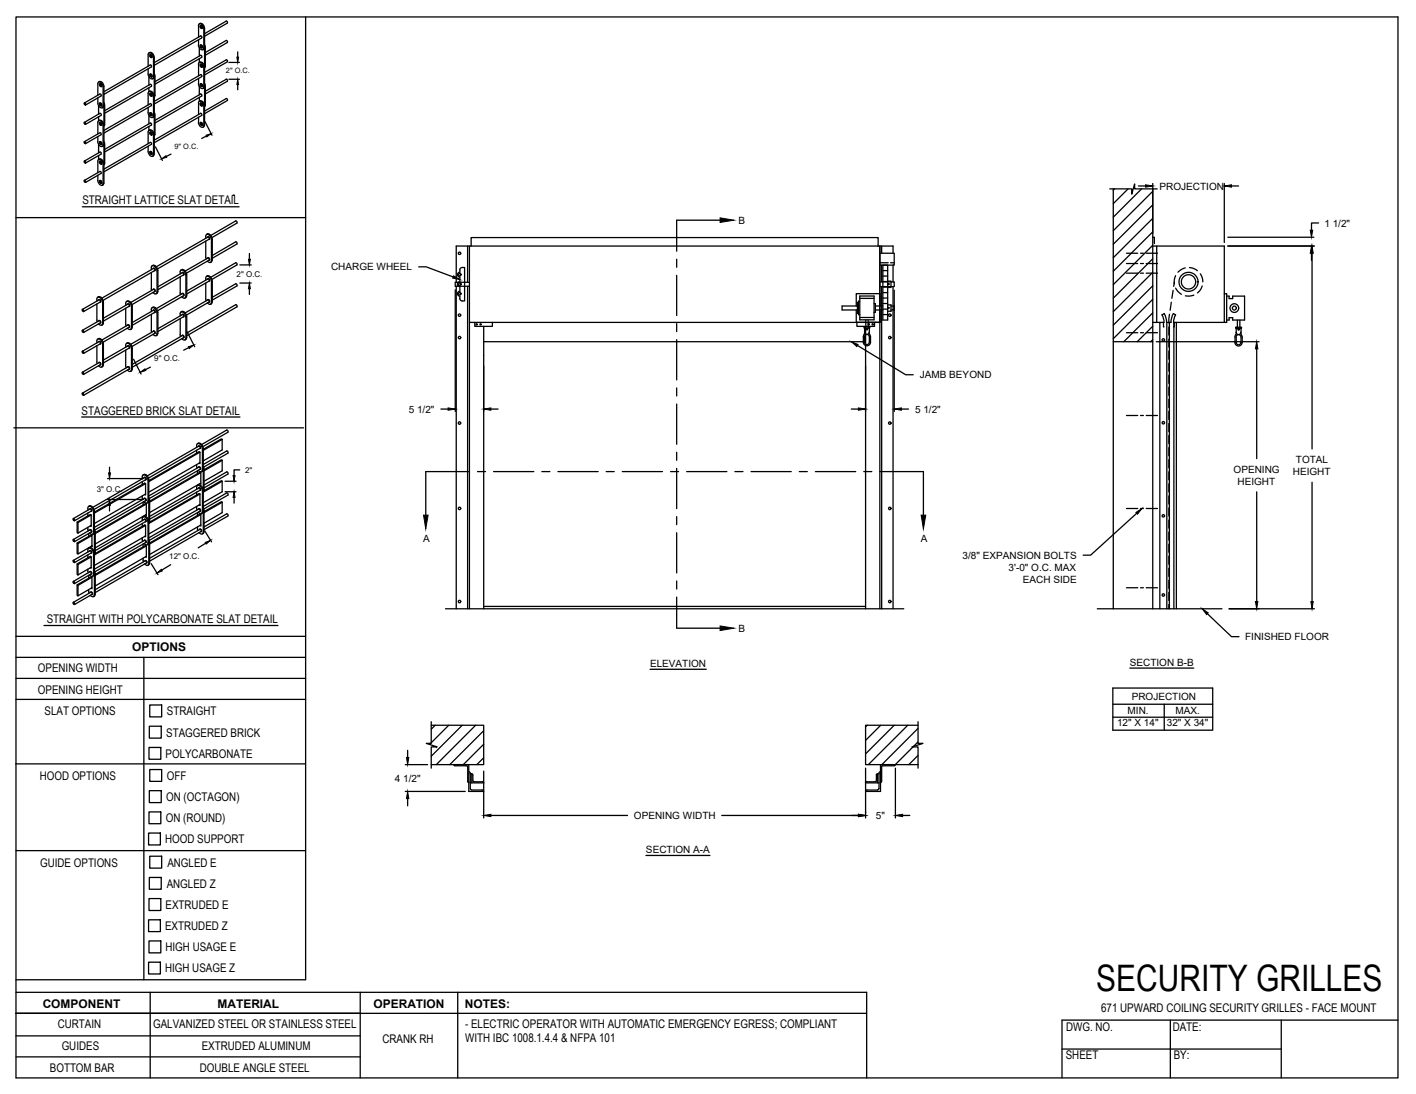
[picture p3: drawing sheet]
<svg xmlns="http://www.w3.org/2000/svg" width="279mm" height="216mm" viewBox="0 0 279 216" stroke-linecap="round" stroke-linejoin="round" font-family="sans-serif">
<!-- layer: CRANK RH -->
<g fill="none" stroke="#000" stroke-width=".25">
<path d="M219 37.3h4.3v1l.6-2v1h4.4M219.7 37.3v82.8M219.9 37.3l-.2 .2M222.6 37.3l-2.9 2.9M225.3 37.3l-5.6 5.6M227.5 37.3v82.8M227.5 37.8l-7.8 7.7M90 56.5v63.6M90.7 53.3l.3-.4 .7-.1v6.6l-.7-.1-.3-.4M90.7 57.5a.48 .48 0 0 0-.4 .5 .48 .48 0 0 0 .4 .4M90.7 53.7a.48 .48 0 0 0-.4 .5 .48 .48 0 0 0 .4 .5M90.7 55.6a.48 .48 0 0 0-.4 .5 .48 .48 0 0 0 .4 .5"/>
<path d="M90.7 53.3v.4M90.7 54.7v.9M90.7 56.6v.9M90.7 58.4v.5M92.3 48.6v7.1M92.3 56.5v63.6M92.6 48.6v71.5M92.6 55.7h-2.8v.8h2.8M93 48.6v-1.7h80.3v1.7M169.4 59.7h-.2v2.2h.2M169.7 58.4h2.8v4.7h-2.8zM169.7 59.4h-.3v2.7h.3"/>
<path d="M169.7 58.9h2.8M172.5 59.9h.2v1.7h-.2M173.6 55.6h2.8v1h-2.8M173.6 50h2.8v2.3h-2.8M173.6 48.6v71.5M173.6 51.9h1.7M174 48.6v1.4M174 52.3v3.3M174 56.6v63.5M174.2 52.3h1v10.9h-1zM174.2 56.7h1M174.2 55.6h1"/>
<path d="M174.2 59.9h1M174.2 58.8h1M174.2 57.7h1M174.2 54.5h1M174.2 53.4h1M175.2 55.5h.6v1.2h-.6M175.3 56.1h.1M175.7 51.9h.7M176.2 50v-1.4h-86.2v7.1M176.2 52.3v3.3M176.2 56.6v63.5M222.3 50h2.2"/>
<path d="M222.3 52h2.2M222.3 53.9h2.2M225 50h.6M225 52h.6M225 53.9h.6M226.2 50h2.2M226.2 52h2.2M226.2 53.9h2.2M227.5 40.4l-7.8 7.8M227.5 43.1l-7.8 7.8M227.5 45.8l-7.8 7.7M227.5 48.6h14.1v15h-10l.1-.8 .3-.7-.5-.2"/>
<path d="M227.5 46.8h.3v1.3M227.5 48.4l-7.8 7.8M227.5 51.1l-7.8 7.7M227.5 53.7l-7.8 7.8M227.5 56.4l-7.8 7.8M227.5 59.1l-7.8 7.7M228.2 48.6v15M231.1 59.6l-.2 1.6M231.5 57.3l-.3 1.6M231.7 55.6l-.1 .9M232 54.4l-.3 1v.6M232 56.9l.5 .7 .6 .5"/>
<path d="M233.9 52.9l-.7 .2-.8 .6M234.7 52.8l.9 .2 .7 .4M235.6 58.3l-1 .1h-.7M236.8 54l.4 .7 .1 .9M237.2 56.4l-.2 .6-.7 .8M241.6 58h.4v5.6h-.4M242 58.4h.5v.5h.7v-.5h2.4v4.8h-2.4v-.5h-.7v.5h-.5M92.6 63.6h81M93.7 63.6v.8h3.5v-.8M95.4 64.4v55.7M95.4 67.4h75.4M169 60.4v-2.4h4.7v2.4"/>
<path d="M169 61.2v2.4h1.8M169.1 63.6v.8h3.5v-.8M169.2 60.4h-3v.8h3M169.7 62.7h2.8M170.6 65.6l-.2 .7a2.18 2.18 0 0 0 .2 1.7 .71 .71 0 0 0 .7 .2 .71 .71 0 0 0 .5-.7l-.1-1.2-.2-.7M170.6 64.8l-.1-.1 .1-.2h.9l.1 .2-.1 .1M170.6 64.8v.7a.48 .48 0 0 0 .5 .5 .48 .48 0 0 0 .4-.5v-.7M170.6 64.8h.9M170.8 64.4v55.7M170.8 66.1a.48 .48 0 0 1 .7 .4v1a.47 .47 0 0 1-.4 .5 .47 .47 0 0 1-.5-.5v-1zM170.8 63.1v1.4M171.3 63.1v1.4"/>
<path d="M172.7 60.4h1.5M172.7 61.2h1.5M173.7 61.2v2.4h-2.4M174.2 62.1h1M174.2 61h1M175.2 60.2h.6v1.2h-.6M175.3 60.8h.1M175.8 60.4h.6v.8h-.6M219.7 67.4h7.8M222.3 65.7h2.2M225 65.7h.6M226.2 65.7h2.2"/>
<path d="M227.5 61.7l-5.8 5.7M227.5 64.4l-3.1 3M227.5 67.1l-.4 .3M228.9 63.6v56.5M229.6 63.6v.9h.1M229.7 61.9l.4 1 .1 .7h.9v-.7l.4-1M229.7 61.9l-.4 .2 .3 .7 .1 .8h-2.2M230.2 63.6v56.5M230.6 64.5v1.6M230.6 66.9v1.6M230.6 69.3v1.6M230.6 71.7v1.6"/>
<path d="M230.6 74.1v1.5M230.6 76.4v1.6M230.6 78.8v1.6M230.7 63.6v56.5M230.8 62l-.2 1.7M231.6 63.6v56.5M231.7 63.6v.9h-.1M232.1 63.6v56.5M243.9 66.5a.49 .49 0 0 1 .5-.5 .49 .49 0 0 1 .5 .5v1.1a.48 .48 0 0 1-.5 .5 .48 .48 0 0 1-.5-.5M243.9 65.6a.48 .48 0 0 0 .5 .4 .48 .48 0 0 0 .5-.4v-.8h-1v.8M243.9 64.8l-.1-.2h1.1l.1 .1-.1 .1M243.9 66.5v1.1"/>
<path d="M243.9 65.7l-.2 .6a2.21 2.21 0 0 0 .2 1.8 .71 .71 0 0 0 .8 .1 .71 .71 0 0 0 .4-.6M244.2 63.2v1.4M244.6 63.2v1.4M244.8 65.7l.3 .8M245.1 66.5v1.1M222.3 82h2.2M225 82h.6M226.2 82h2.2M230.6 81.2v1.6M230.6 83.6v1.6M230.6 86v1.5M230.6 88.3v1.6"/>
<path d="M230.6 90.7v1.6M230.6 93.1v1.6M230.6 95.5v1.6M230.6 97.9v1.6M95.4 119.7h75.4M222.3 100.4h2.2M222.3 116h2.2M225 100.4h.6M225 116h.6M226.2 100.4h2.2M226.2 116h2.2M230.6 100.2v1.6"/>
<path d="M230.6 102.6v1.6M230.6 105v1.6M230.6 107.4v1.6M230.6 109.8v1.6M230.6 112.2v1.5M230.6 114.5v1.6M230.6 116.9v1.6M230.6 119.3v.8M87.9 120.1h90.4M216.5 120.1h24.6M85 146.7l-.2 .2M85.1 143.1h10.3v7.8h-10.3"/>
<path d="M85.1 142.4v4.3h-1l2.2 .7h-1.2v4.2M85.9 143.1l-.8 .8M88.5 143.1l-3.4 3.5M89.8 151.1l-.3-.2h3v5.3h2.9M89.8 151.1h2.3M91.2 143.1l-6.1 6.1M92 151.1l.3 .2M92.3 154.2l.2 .2M92.3 151.3v2.9M92.5 152.3l.3 .3v3M92.5 154.4h.1M92.8 152.7h.3"/>
<path d="M92.8 155.6l.3 .3M93.1 152.7l.2 .2M93.1 152.7v1.8M93.1 155.9h2M93.3 153l.1 1.2 1.8 .1M93.9 143.1l-7.8 7.8M95.1 155.9l.3 .3M95.2 154.3l.2 .2h-2.6M95.4 144.2l-6.6 6.7M95.4 146.9l-4 4M95.4 149.5l-1.3 1.4M171 154.3l-.2 .2h2.6"/>
<path d="M171.1 155.9h2M171.1 143.1l-.3 .3M172.9 154.1l-.2 .2h-1.7M172.9 153v1.1M173.1 152.7l-.2 .2M173.1 152.7h.3M173.1 152.7v1.8M173.4 155.6l-.3 .3M173.7 152.3l-.3 .3v3M173.7 154.4h.1M173.8 143.1l-3 3M173.9 154.2l-.2 .2"/>
<path d="M174 151.3v2.9M174.2 151.1l-.3 .2M174.2 151.1h2.3M176.4 143.1l-5.6 5.7M176.5 151.1l.2-.2h-3v5.3h-2.9l.3-.3M179.1 143.1l-7.8 7.8M180.1 147.4l-3.4 3.5M181.1 143.1h-10.3v7.8h10.3M181.1 142.4v4.3h1l-2.1 .7h1.1v4.2M181.1 143.7l-7.1 7.2M181.1 146.4l-.9 .9M181.1 149.1l-1.8 1.8"/>
<circle cx="90.7" cy="50" r=".24"/>
<circle cx="90.7" cy="56.1" r=".24"/>
<circle cx="90.7" cy="54.2" r=".24"/>
<circle cx="90.7" cy="58" r=".24"/>
<circle cx="175.3" cy="56.1" r=".1"/>
<circle cx="234.5" cy="55.6" r="1.41"/>
<circle cx="234.5" cy="55.6" r="1.88"/>
<circle cx="90.7" cy="62.2" r=".24"/>
<circle cx="90.7" cy="66.6" r=".24"/>
<circle cx="94" cy="64" r=".12"/>
<circle cx="94.8" cy="64" r=".12"/>
<circle cx="171.1" cy="65" r=".12"/>
<circle cx="171.4" cy="64" r=".12"/>
<circle cx="172.2" cy="64" r=".12"/>
<circle cx="175.3" cy="60.8" r=".1"/>
<circle cx="175.6" cy="66.6" r=".24"/>
<circle cx="175.6" cy="62.2" r=".24"/>
<circle cx="229.5" cy="67.1" r=".24"/>
<circle cx="243.6" cy="60.8" r=".86"/>
<circle cx="243.6" cy="60.8" r=".39"/>
<circle cx="244.4" cy="65" r=".12"/>
<circle cx="90.7" cy="83.5" r=".24"/>
<circle cx="175.6" cy="83.5" r=".24"/>
<circle cx="229.5" cy="83.4" r=".24"/>
<circle cx="90.7" cy="118.7" r=".24"/>
<circle cx="90.7" cy="100.3" r=".24"/>
<circle cx="175.6" cy="118.7" r=".24"/>
<circle cx="175.6" cy="100.3" r=".24"/>
<circle cx="229.5" cy="101.8" r=".24"/>
<circle cx="229.5" cy="117.4" r=".24"/>
</g>
<!-- layer: ANNOTATIONS -->
<g fill="none" stroke="#000" stroke-width=".25">
<path d="M45.2 15.6h2M45.2 12.3h2M46.9 10.2v1.1M46.9 16.7v1M30.7 29l1.3 2.7M33.7 30.4l-.9 .5M40.4 24l1.4 2.7M40.7 26.9l-.9 .4M224.6 36.7h1.4M227.5 36.2v9.9M241.6 36.2v11.7M243 36.7h1.4"/>
<path d="M47.3 55.9h2.3M47.3 52.3h2.3M49.2 50v1.2M49.2 57v1.1M82.6 52.7h1.5l5.3 2M89.8 57.2v24M176.4 57.3v23.9M242.3 48.6h17.1M242.3 46.8h16.9M258.8 50v1.4M258.9 50v38.6M260.2 44h-1.4v1.4"/>
<path d="M26.4 70.9l1.4 2.9M29.7 72.5l-1 .5M36.9 65.5l1.5 2.9M37.3 68.6l-1.1 .5M95.4 72.2v9M169.2 68.2l9.5 5.8h1.5M170.8 72.2v9M228.2 67.4h20.2M248 68.9v21.6M21.2 94.4h7.1M21.2 98.6h7.1M21.6 92.2v1.1"/>
<path d="M21.6 99.7v1.1M44.4 97h2.2M44.4 95h2.2M46.2 98.2v1.1M47.3 92.7h-1.1v1.2M87 80.7h1.4M96.9 80.7h1.4M168 80.7h1.4M177.9 80.7h1.4M248 97.1v21.6M258.9 95.2v23.5M29.8 111.2l1.4 2.2"/>
<path d="M33.7 111.4l-1.8 1.1M40.4 104.8l1.3 2.1M40.6 107.2l-1.5 .9M224.3 101.3l-9.1 8.3h-1.5M128.3 132.1h11.1M219.6 135.8h19.7v8.3h-19.7zM219.6 139h19.7M222.9 131.8h12.6M229.7 139v5.1M238.2 121.1l4.8 4.5h1.5M242.5 120.1h16.9M80 150.9h4.4"/>
<path d="M80 156.2h11.8M80.4 148.1v1.4M80.4 157.6v1.4M95.4 152.2v9.2M170.8 151.6v9.8M176.7 151.6v9.8M219.6 141.5h19.7M96.9 160.9h26.9M127.5 168.8h12.6M142.4 160.9h27M178.1 160.9h1.4"/>
</g>
<g fill="#000" stroke="#000" stroke-width=".2">
<path d="M46.9 15.6l.2 1.1h-.4zM46.7 11.3h.4l-.2 1zM31.9 31.3l.8-.6 .2 .3zM40.7 26.7l1-.3-.9 .6zM226 36.5l1.5 .2-1.5 .2zM241.6 36.7l1.4-.2v.4zM49.2 55.9l.2 1.1h-.4zM49 51.2h.4l-.2 1.1zM89.5 54.4l1.2 .8-1.4-.3zM258.8 48.6l.2 1.4h-.5zM258.5 45.4h.5l-.2 1.4zM258.9 48.6l.2 1.4h-.4z"/>
<path d="M27.7 73.5l.9-.7 .2 .3zM37.2 68.4l1-.3-.9 .7zM168 67.4l1.3 .6-.2 .4zM248 67.4l.2 1.5h-.5zM21.4 93.3h.4l-.2 1.1zM21.6 98.6l.2 1.1h-.4zM46.2 97l.2 1.2h-.4zM46 93.9h.4l-.2 1.1zM88.4 80.5l1.4 .2-1.4 .3zM95.4 80.7l1.5-.2v.5zM169.4 80.5l1.4 .2-1.4 .3zM176.4 80.7l1.5-.2v.5z"/>
<path d="M31 113.1l.8-.7 .2 .3zM40.5 107.1l1.1-.5-.9 .8zM224.1 101.1l1.2-.7-.8 1.1zM247.7 118.7h.5l-.2 1.4zM258.7 118.7h.4l-.2 1.4zM237.2 120.1l1.2 .8-.3 .4zM80.2 149.5h.5l-.3 1.4zM80.4 156.2l.3 1.4h-.5zM95.4 160.9l1.5-.2v.5zM169.4 160.7l1.4 .2-1.4 .3zM176.7 160.9l1.4-.2v.5z"/>
</g>
<!-- layer: CRANK RH -->
<path d="M95.4 70.2h.1" fill="none" stroke="#000" stroke-width=".2"/>
<!-- layer: SECTION CUTS -->
<g fill="none" stroke="#000" stroke-width=".25">
<path d="M133.5 51.2v1.5M133.5 54.3v8M142.1 43.5h-8.6v6.1M133.5 63.9v1.5M133.5 67v8M133.5 76.6v1.5M133.5 79.7v8M92.6 93.1h-8.6v8.6M94.2 93.1h1.6M97.4 93.1h7.9M106.9 93.1h1.6M110.1 93.1h7.9"/>
<path d="M119.6 93.1h1.6M122.8 93.1h7.9M132.3 93.1h1.6M133.5 89.3v1.5M133.5 92.4v8M135.5 93.1h7.9M145 93.1h1.6M148.2 93.1h7.9M157.7 93.1h1.6M160.9 93.1h7.9M170.4 93.1h1.6M173.6 93.1h8.6v8.6"/>
<path d="M133.5 102v1.5M133.5 105.1v8M133.5 114.7v1.5M133.5 117.8v6.2h8.6"/>
</g>
<path d="M142.1 43l2.7 .5-2.7 .4zM83.6 101.7h.9l-.5 2.7zM181.8 101.7h.9l-.5 2.7zM142.1 123.5l2.7 .5-2.7 .4z" fill="#000" stroke="#000" stroke-width=".2"/>
<!-- layer: DETAILS -->
<g fill="none" stroke="#000" stroke-width=".25">
<path d="M19.3 18.8l.1-2.5a.77 .77 0 0 1 .9 .8v3.9M19.3 19.3a1.87 1.87 0 0 0 .3 1.8l.5 .2 .2-.4M19.6 16.1l-.1 .1M19.6 16.1a.86 .86 0 0 1 .9 .9M19.7 16.6l.2-.1 .1 .2v.3M19.7 16.6l.3 .1v.4l-.3-.2zM19.7 18.6l-3 1.7M19.7 18.6l.2 .1v.2l-3 1.8M19.7 16.7l.2 .3zM20.1 17.1h-.1M20.5 18.1l9.1-5.3 .3 .1v.3l-9.4 5.4M20.5 17v19.2"/>
<path d="M29.2 18.4l.1-.2a.77 .77 0 0 1 1 .8M29.2 14.6l.1 .3a.72 .72 0 0 0 .9 .6l.1-.3M29.2 10.8l.1-.3a.77 .77 0 0 1 1 .9v3.8M29.2 10.8v2.3M29.2 13.6v1M29.2 18.4v2.3M29.4 17.3v.8a.72 .72 0 0 1 .8 .1 .72 .72 0 0 1 .2 .7M29.4 15.1v1.7M29.4 10.5a.72 .72 0 0 1 .8 0 .72 .72 0 0 1 .2 .8v19.1M29.6 18.5l.3 .1v.4l-.3-.2zM29.6 14.6l.3 .2v.4l-.3-.2zM29.6 10.8l.3 .2v.3l-.3-.1z"/>
<path d="M29.7 18.6l.1 .3zM29.7 14.8l.1 .3zM29.7 10.9l.1 .3zM29.7 18.4l.3 .2v.3M29.7 14.6l.3 .2v.3M29.7 10.8l.3 .1v.4M29.7 18.4l-.1 .1M29.7 14.6h-.1M29.7 10.8h-.1M30 19h-.1M30 15.2h-.1M30 11.3l-.1 .1"/>
<path d="M30.3 19l-.1 4.1a.77 .77 0 0 1-1-.9M30.3 15.5l-.2 .1M30.4 15.1l-.1 .3M30.4 14.5l.2 .5M30.6 15v3.8l-.2 .4M30.6 16.1l9-5.2 .2 .1v.3l-9.2 5.3M39.2 5.1v-.3a.77 .77 0 0 1 1 .8M39.2 15v-2.6a.77 .77 0 0 1 1 .9l-.1 4.1a.77 .77 0 0 1-.9-.9v-1M39.2 5.1v2.2M39.3 4.7a.72 .72 0 0 1 .8 .1 .72 .72 0 0 1 .2 .8l.1 19.1-.3 .4M39.3 11.6v.8a.72 .72 0 0 1 .8 0 .72 .72 0 0 1 .2 .8M39.3 19.2v.8a.72 .72 0 0 1 .8 .1 .72 .72 0 0 1 .2 .7"/>
<path d="M39.3 9.4v1.7M39.3 17v1.7M39.5 5.1l.3 .2v.3l-.3-.2zM39.5 8.9l.3 .2v.3l-.3-.1zM39.5 12.7l.3 .2v.4l-.3-.2zM39.5 16.6l.3 .1v.4l-.3-.2zM39.5 5.1h.3l.1 .1v.4M39.5 8.9h.3l.1 .1v.5M39.5 12.7h.3l.1 .2v.4M39.5 16.6l.3-.1 .1 .2v.3M39.6 7.1l.2 .1v.3l-9.4 5.4M39.6 14.7l.2 .1v.3l-9.4 5.4"/>
<path d="M39.6 7.1l-9.2 5.3M39.6 14.7l-9.2 5.3M39.6 5.2l.2 .3zM39.6 9l.2 .3zM39.6 12.8l.2 .3zM39.6 16.7l.2 .3zM39.9 17.1h.1M40.2 5.7l-.1 4a.77 .77 0 0 1-.9-.8v-1M40.3 17l-.2 .5M40.3 9.4l-.2 .4M40.4 16.4l.1 .5M40.4 8.8l.1 .5v3.8l-.2 .3"/>
<path d="M40.5 17v3.8l-.2 .3M44.6 4.2l.3 .1-.1 .2M44.6 4.2l-4.2 2.4M44.8 19.8l.1-.2-.3-.2-4.2 2.5M44.8 16l.1-.2-.3-.2-4.1 2.4M44.8 12.2l.1-.3-.3-.1-4.2 2.5M44.8 8.4l.1-.3-.3-.1-4.1 2.4M44.9 4.6l-4.5 2.6M44.9 12.2l-4.5 2.6M44.9 16l-4.4 2.5M44.9 8.4l-4.4 2.5M44.9 19.8l-4.5 2.6"/>
<path d="M16.6 20.3l.3 .1v.3l-.3-.1zM16.6 27.9l.3 .2v.2l-.3-.1zM16.6 35.6l.3 .1v.3l-.3-.1zM16.6 24.1l.3 .2v.2l-.3-.1zM16.6 31.8l.3 .1v.3l-.3-.2zM19.3 26.9a1.87 1.87 0 0 0 .3 1.8l.5 .2 .2-.3M19.3 26.4l.1-2.5a.77 .77 0 0 1 .9 .9v3.8M19.3 34.6a1.87 1.87 0 0 0 .3 1.7l.5 .3 .2-.4M19.3 34.1l.1-2.6a.77 .77 0 0 1 .9 .9v3.8M19.5 23.1v.7a.75 .75 0 0 1 .7 .1 .75 .75 0 0 1 .3 .8M19.5 30.7v.8a.73 .73 0 0 1 .7 0 .73 .73 0 0 1 .3 .8M19.5 20.8v1.7"/>
<path d="M19.5 28.5v1.7M19.7 20.4l.2-.1 .1 .2v.4M19.7 28h.2l.1 .1v.4M19.7 24.2h.2l.1 .1v.4M19.7 35.7l.2-.1 .1 .2v.4M19.7 31.8h.2l.1 .2v.3M19.7 20.4l.3 .1v.4l-.3-.2zM19.7 28l.3 .2v.3l-.3-.1zM19.7 24.2l.3 .2v.3l-.3-.2zM19.7 35.6l.3 .2v.4l-.3-.2zM19.7 31.8l.3 .2v.4l-.3-.2zM19.7 26.2l-3 1.8"/>
<path d="M19.7 33.8l-3 1.8M19.7 22.4l-3 1.8M19.7 30l-3 1.8M19.7 26.2l.2 .1v.3l-3 1.7M19.7 33.8l.2 .2v.2l-3 1.8M19.7 22.4l.2 .1v.2M19.7 30l.2 .1v.3M19.7 20.5l.2 .3zM19.7 28.1l.2 .3zM19.7 24.3l.2 .3zM19.7 35.8l.2 .3zM19.7 31.9l.2 .4z"/>
<path d="M19.9 22.8l-3 1.7M19.9 30.4l-3 1.8M20.1 20.9h-.1M20.1 28.5l-.1 .1M20.1 24.7h-.1M20.1 36.2h-.1M20.1 32.3l-.1 .1M20.3 21.2l-.1 .1M20.3 36.5l-.1 .1M20.5 20.8l-.2 .4M20.5 28.5l-.3 .4M20.5 36.1l-.2 .4"/>
<path d="M20.5 20.2l.1 .6M20.5 27.9l.1 .5M20.6 24.6l-.1 .3M20.6 32.2l-.1 .4M20.7 29.5l8.9-5.2 .3 .1v.3l-9.2 5.3M20.7 21.8l8.9-5.2 .3 .2v.2l-9.2 5.4M20.7 20.8v3.8M20.7 28.4v3.8M29.2 26.1l.1-.3a.77 .77 0 0 1 1 .9M29.2 21.2v1M29.2 26.1v2.2M29.2 28.9v1"/>
<path d="M29.4 25v.7a.72 .72 0 0 1 .8 .1 .72 .72 0 0 1 .2 .8M29.4 22.8v1.6M29.6 29.9l.3 .2v.4l-.3-.2zM29.6 26.1l.3 .2v.3l-.3-.1zM29.6 22.3l.3 .1v.4l-.3-.2zM29.7 30l.1 .4zM29.7 26.2l.1 .3zM29.7 22.4l.1 .3zM29.7 29.9l.3 .2v.3M29.7 26.1l.3 .1v.4M29.7 22.2l.3 .2v.4M29.7 29.9h-.1"/>
<path d="M29.7 26.1h-.1M29.7 22.2l-.1 .1M29.9 28.5v-.3l-.3-.1-9.1 5.3M29.9 20.8v-.2l-.3-.1-9.1 5.2M29.9 20.8l-9.4 5.5M29.9 28.5l-9.4 5.4M30 22.8h-.1M30 30.4l-.1 .1M30 26.6h-.1M30.3 26.7l-.1 4.1a.77 .77 0 0 1-1-.9M30.3 30.8h-.2M30.3 23.1l-.2 .1"/>
<path d="M30.4 30.4l-.1 .3M30.4 22.7l-.1 .4M30.4 22.2l.2 .5M30.6 22.7v3.8l-.2 .3M30.6 23.7l9-5.1 .2 .1v.2l-9.2 5.4M39.5 20.4l.3 .1v.4l-.3-.2zM39.5 24.2l.3 .2v.3l-.3-.2zM39.5 20.4l.3-.1 .1 .2v.4M39.5 24.2h.3l.1 .1v.4M39.6 22.4l.2 .1v.2M39.6 22.4l-9.2 5.3M39.6 20.5l.2 .3z"/>
<path d="M39.6 24.3l.2 .3zM39.8 22.8l-9.4 5.4M39.9 24.7h.1M40.2 20.9v-.2a.72 .72 0 0 0-1-.6v2.5M40.2 21l-.1 4a.77 .77 0 0 1-.9-.8v-1.1M45.9 38.6l.2-.1 .2 .1M19.1 59v.4M19.1 60v3.2M19.1 59l.2-.3a.95 .95 0 0 1 .9 1M19.3 58.7a.72 .72 0 0 1 1.1 .6v4.4l-.2 .4M19.5 59.2a.26 .26 0 0 1 .3 .1 .26 .26 0 0 1-.1 .3M19.8 59.6v-.3l-.2-.1-3.3 1.9"/>
<path d="M19.8 59.6l-3.3 1.9M20.3 59.7v4.1M25 59.5a.81 .81 0 0 1 .8 .1 .81 .81 0 0 1 .3 .8v4.2l-.3 .4M25.8 59.7l4.5-2.6 .2 .1v.3l-4.4 2.6M29.9 53.2l.1-.7a.99 .99 0 0 1 1 1l-.1 4.3-.4 .2-.3-.3M29.9 53.8v3.5M30 52.5a.72 .72 0 0 1 1.1 .6v.3M30.2 57.2v-.1a.27 .27 0 0 1 .4 .1 .27 .27 0 0 1-.1 .4M30.2 53a.27 .27 0 0 1 .4 .1 .27 .27 0 0 1-.1 .3M30.3 52.9l.2 .2v.3l-10.1 5.9M30.3 53l-10.2 5.8M30.9 52.6l10.1-5.8 .3 .1v.3l-10.2 5.9"/>
<path d="M31 57.9l-.2 .1M31.1 57.5l-.1 .4M31.2 53.4v4.1M35.5 57.8l.1 .4M35.5 53.7l.2-.4a.95 .95 0 0 1 1 1M35.6 53.7v.4M35.6 54.6v3.2M35.7 53.3a.72 .72 0 0 1 1.1 .7v4.4l-.1 .3M35.9 58v-.1a.27 .27 0 0 1 .4 .2 .27 .27 0 0 1-.1 .3M35.9 53.9v-.1a.27 .27 0 0 1 .4 .1 .27 .27 0 0 1-.1 .4M36 53.8l.2 .1v.3M36 53.8l-4.8 2.8"/>
<path d="M36.2 58.3v-.2l-.2-.2-5.1 3M36.2 58.4l-5.1 2.9M36.2 54.2l-5 3M36.7 58.5l-.3 .4-.5-.3M36.7 54.3v4.2M36.7 58.7l-.2 .1M40.6 47l.2-.7a.95 .95 0 0 1 .9 1v4.3l-.4 .2-.4-.3M40.6 47.6l.1 3.5M40.6 55.3l.2-.8a.95 .95 0 0 1 .9 1v4.2a.32 .32 0 0 1-.4 .3l-.4-.2M40.6 55.9v3.1M40.6 59l.1 .4M40.8 54.5a.73 .73 0 0 1 1 .7l.1 4.4-.2 .3"/>
<path d="M40.8 46.3l.1-.1a.95 .95 0 0 1 1 1M41 59.2a.26 .26 0 0 1 .3 .1 .26 .26 0 0 1-.1 .3M41 46.8a.26 .26 0 0 1 .3 .1 .26 .26 0 0 1-.1 .3M41 50.9a.26 .26 0 0 1 .3 .1 .26 .26 0 0 1-.1 .4M41 55.1v-.1a.3 .3 0 0 1 .3 .2 .3 .3 0 0 1 0 .3h-.1M41 55l.3 .2v.2l-4.4 2.6M41 55l-4.1 2.4M41.3 51.3l-4.5 2.6M41.3 51.3v-.3l-.3-.1-4.4 2.6M41.6 54.7l4.9-2.9 .2 .2v.3l-4.9 2.8M41.7 59.9l-.1 .1M41.7 51.7l-.1 .1"/>
<path d="M41.9 51.3l-.2 .4M41.9 58.7l4.6-2.7 .2 .1v.3l-4.8 2.8M41.9 47.2v4.1M46.5 47.7l.2 .2v.2l-4.8 2.9M46.5 47.7l-4.6 2.7M46.7 44v-.3l-.2-.1-4.9 2.9M46.8 44l-5 2.9M16.3 61.1l.2 .1v.3l-.2-.2zM16.3 69.3l.2 .2v.2l-.2-.1zM16.3 77.6l.2 .1v.3l-.2-.1zM16.3 65.2l.2 .1v.3l-.2-.1zM16.3 73.5l.2 .1v.3l-.2-.2z"/>
<path d="M16.3 77.6l8.9-5.2 .3 .1v.3l-9 5.2M19.1 67.3v.4M19.1 68.2v3.2M19.1 63.1l.1 .4M19.1 71.4l.1 .4M19.1 67.3l.2-.4a.95 .95 0 0 1 .9 1M19.3 66.9a.72 .72 0 0 1 1.1 .7v4.4l-.2 .3M19.5 63.4v-.1a.27 .27 0 0 1 .4 .1 .27 .27 0 0 1-.2 .4M19.5 71.6v-.1a.27 .27 0 0 1 .4 .2 .27 .27 0 0 1-.2 .3M19.5 67.5v-.1a.27 .27 0 0 1 .4 .1 .27 .27 0 0 1-.2 .4M19.6 67.4l.2 .1v.3M19.6 67.4l-3.3 1.9"/>
<path d="M19.8 63.7v-.3l-.2-.1-3.3 1.9M19.8 72v-.3l-.2-.2-3.3 2M19.8 67.8l-3.3 1.9M19.8 63.7l-3.3 1.9M19.8 72l-3.3 1.9M20.2 63.8l-.2 .4-.6-.3M20.2 72.1l-.2 .4-.6-.3M20.3 67.9v4.2M20.3 64.1l-.2 .1M20.3 72.3l-.2 .1M20.4 71.1l4.8-2.8 .3 .1v.3l-5.1 2.9M20.4 62.8l4.8-2.8 .3 .1v.3l-5.1 3"/>
<path d="M24.8 68.5l.2-.7a.95 .95 0 0 1 .9 1M24.8 69.1l.1 3.5M24.8 60.3l.2-.8a.95 .95 0 0 1 .9 1l.1 4.2M24.8 60.8v3.2M24.8 64l.1 .3M25 67.8a.72 .72 0 0 1 1.1 .6v4.4M25.2 68.3a.27 .27 0 0 1 .3 .1 .27 .27 0 0 1-.1 .3M25.2 72.5v-.1a.27 .27 0 0 1 .3 .1 .27 .27 0 0 1-.1 .4M25.2 64.2v-.1a.26 .26 0 0 1 .3 .1 .26 .26 0 0 1-.1 .4M25.2 60a.26 .26 0 0 1 .4 .1 .26 .26 0 0 1-.2 .4M25.5 64.5v-.2l-.3-.2-5.1 3M25.5 64.6l-5.1 2.9"/>
<path d="M25.9 64.6l-.2 .4-.6-.2M26 68.8l-.1 4.3-.4 .2-.4-.3M26 73.2l-.2 .1M26.1 72.8l-.2 .4M26.1 63.6l4.2-2.4 .2 .2v.2l-4.4 2.6M29.9 61.5l.1-.8a.95 .95 0 0 1 1 1v4.2l-.3 .4-.5-.3M29.9 62v3.6M30 60.7a.72 .72 0 0 1 1.1 .7v.2M30.2 61.3v-.1a.26 .26 0 0 1 .4 .1 .26 .26 0 0 1-.1 .4M30.2 65.4a.26 .26 0 0 1 .4 .1 .26 .26 0 0 1-.1 .3M30.5 65.8v-.3l-.2-.1-4.5 2.5M30.5 65.8l-4.4 2.6"/>
<path d="M31 66.1l-.2 .2M31.1 65.8l-.1 .3M31.2 61.7v4.1M35.5 66.1l.1 .3M35.5 61.9l.2-.3a.95 .95 0 0 1 1 1M35.6 61.9v.4M35.6 62.9v3.2M35.9 61.5a.95 .95 0 0 1 .9 1l.1 4.1M35.9 61.5l-.2 .1M35.9 66.3v-.1a.26 .26 0 0 1 .4 .1 .26 .26 0 0 1-.1 .4M35.9 62.1a.27 .27 0 0 1 .4 .1 .27 .27 0 0 1-.1 .3M36 66.2l.2 .1v.3"/>
<path d="M36 62.1l.2 .1v.3M36 62.1l-4.8 2.8M36 66.2l-9.9 5.7M36.2 62.5l-5 2.9M36.2 66.6l-10.1 5.9M36.6 61.7l4.4-2.5 .3 .1v.3l-4.5 2.6M36.7 66.7l-.3 .4-.5-.3M36.7 62.6v4.1M36.7 67l-.2 .1M36.8 66.6l-.1 .4M46.7 60.5v-.2l-.2-.2-9.6 5.6M46.8 60.6l-9.9 5.7"/>
<path d="M17.5 99.9a.73 .73 0 0 1 1.1 .7v.3M28.1 97.9v.7M28.1 94.1v.4M28.1 95.1v.5M28.1 94.1l.1-.4a.99 .99 0 0 1 1 1.1v4.3l-.4 .2-.4-.3M28.2 93.7a.72 .72 0 0 1 1.1 .7l.1 16.8-.3 .4-.5-.3M28.2 99.1v.6M28.4 98.4a.27 .27 0 0 1 .4 .1 .27 .27 0 0 1-.1 .3M28.4 94.3v-.1a.27 .27 0 0 1 .4 .2 .27 .27 0 0 1-.1 .3M28.6 97.6l.1 .1v-2.3l-.1-.1-10 5.8M28.7 97.5l-10.1 5.8M28.7 95.4l-10.1 5.9"/>
<path d="M28.7 98.8v-.3l-.2-.1-9.9 5.7M28.8 98.8l-10.1 5.8M28.9 99.5v2.2l-.2-.1M28.9 99.5l-.2-.1-9.9 5.7M28.9 99.5l-10.1 5.8M29.3 98.1l.2 .6M29.4 98.8l-.1 .2-.3 .3M29.4 99h.1M29.5 98.7v4.1M38.8 88.3l.2-.8a.95 .95 0 0 1 .9 1.1M38.8 96.6l.2-.8a.95 .95 0 0 1 .9 1M38.8 91.7l.1 .7"/>
<path d="M38.8 88.9v.5M38.8 97.1v.6M38.8 99.9v.4M39 87.6a.72 .72 0 0 1 1 .6l.1 16.8-.3 .4-.5-.3M39 95.7v.1l.1-.1M39 92.9v.7M39.1 95.7a.95 .95 0 0 1 1 1M39.2 88.1v-.1a.27 .27 0 0 1 .3 .2 .27 .27 0 0 1-.1 .3M39.2 92.2a.26 .26 0 0 1 .3 .1 .26 .26 0 0 1-.1 .3M39.2 96.4v-.1a.26 .26 0 0 1 .3 .1 .26 .26 0 0 1-.1 .4M39.2 88l.3 .2v.2M39.2 92.2l.3 .1v.3"/>
<path d="M39.2 96.3l.3 .1v.3M39.2 88l-10.1 5.9M39.2 92.2l-9.8 5.7M39.2 96.3l-9.7 5.6M39.3 91.4l.2 .1v-2.2l-.2-.1-9.9 5.7M39.4 89.2l-10 5.9M39.5 91.3l-10.1 5.8M39.5 99.6l-10.1 5.8M39.5 97.5v2.3l-.2-.1M39.5 97.5l-.2-.1-9.8 5.7M39.5 97.5l-10.1 5.8M39.5 92.6l-10 5.8"/>
<path d="M39.5 88.5l-10.2 5.8M39.5 96.7l-10 5.8M39.6 93.3l-10.1 5.8M39.6 93.3l-.2-.1-9.9 5.7M39.6 93.3v2.2l-.2-.1M39.6 95.3l-10.1 5.9M39.9 92.7l-.2 .4-.6-.3M39.9 88.6v4.1M39.9 96.8v4.2M39.9 93l-.1 .1M40.1 92.6h.1M40.1 96.7v.1"/>
<path d="M40.1 92.6l-.2 .4M40.1 92l.2 .5M40.1 92.8h.1M40.3 92.5v4.1l-.2 .4M43.8 86.7l-.1-.1-3.6 2.1M43.8 90.8l-.1-.1-3.4 2M43.8 95l-.1-.1-3.5 2M43.8 99.1l-.1-.1-3.4 2M43.8 86.7v2.1l-3.7 2.2M43.8 90.8v2.1l-3.5 2.1M43.8 95v2l-3.7 2.2M43.8 99.1v2.1l-3.5 2.1"/>
<path d="M43.8 99.1l-3.5 2.1M43.8 95l-3.7 2.1M43.8 90.8l-3.5 2.1M43.8 86.7l-3.7 2.2M44.7 84.9l.3 .1v.3M44.7 84.9l-4.9 2.8M45 97.7v-.3l-.3-.1-4.6 2.6M45 93.5v-.2l-.3-.2-4.4 2.6M45 89.4v-.3l-.3-.1-4.6 2.7M45 85.3l-5 2.8M45 89.4l-4.8 2.8M45 93.6l-4.7 2.7"/>
<path d="M45 97.7l-4.8 2.8M14.5 102.3l.2 .2v.3l-.2-.2zM14.5 110.6l.2 .1v.3l-.2-.1zM14.5 118.9l.2 .1v.3l-.2-.2zM14.5 106.5l.2 .1v.3l-.2-.2zM14.5 114.7l.2 .2v.3l-.2-.2zM14.5 106.5l3.3-1.9 .2 .1v.3l-3.3 1.9M14.5 110.6l3.3-1.9 .2 .1v.3l-3.3 1.9M15.2 115.4l2.8-1.6 .1 .1v2.3l-.1-.1M15.4 103.1l-.2-.1v2.1l.2 .1M15.4 107.3l-.2-.1v2l.2 .1M15.4 111.4l-.2-.1v2.1l.2 .1"/>
<path d="M15.4 115.5l-.2-.1v2.1l.2 .1M17.3 100.7l.2-.8a.95 .95 0 0 1 1 1v4.2a.32 .32 0 0 1-.5 .3l-.3-.2M17.3 104.1l.1 .7M17.3 101.3v.5M17.3 108.6v.3M17.3 109.5v.6M17.3 112.3v.4M17.3 108.5l.2-.3a.96 .96 0 0 1 1 1l-.1 4.3-.4 .2-.3-.2M17.3 112.7l.1 .3M17.5 116.7l.1 .4M17.5 108.1v.1a.84 .84 0 0 1 1.1 .9M17.5 105.3v.6"/>
<path d="M17.5 113.6v.5M17.5 116.4v.3M17.7 100.5l.1-.1a.3 .3 0 0 1 .3 .2 .3 .3 0 0 1-.1 .3h-.1M17.7 104.6a.26 .26 0 0 1 .4 .1 .26 .26 0 0 1-.2 .3M17.7 112.9v-.1a.27 .27 0 0 1 .4 .2 .27 .27 0 0 1-.2 .3M17.7 108.8v-.1a.27 .27 0 0 1 .4 .1 .27 .27 0 0 1-.2 .4M17.8 103.8l.2 .1v-2.3l-2.6 1.5v2.1M17.8 112.1h.2v-2.2l-2.6 1.5v2.1M17.8 116.9h.1a.27 .27 0 0 1 .3 .1 .27 .27 0 0 1-.1 .3M17.9 116.9l.3 .1v.3M17.9 116.9l-3.4 2M18 103.7l-2.6 1.5"/>
<path d="M18 101.6l-.2-.1-2.6 1.5M18 112l-2.6 1.5M18 109.9l-.2-.1-2.6 1.5M18 100.9l-3.3 1.9M18 113.2l-3.3 2M18 100.8v-.2l-.2-.2-3.3 1.9M18 113.2v-.2l-.2-.2-3.3 1.9M18.1 107.7l-2.7 1.6v-2l2.7-1.6v2.2l-.1-.1M18.1 113.9l-2.7 1.6v2.1M18.1 105.7l-.1-.1-2.8 1.6M18.1 116l-2.7 1.6M18.2 117.3l-3.5 2"/>
<path d="M18.3 100.1l10.2-5.9 .2 .2v.2l-10.1 5.9M18.6 113.2l-.3 .5M18.6 105h.1M18.6 105l-.3 .5M18.6 117.4l-.3 .4-.5-.3M18.6 112.6l.2 .6v4.1l-.2 .3M18.6 104.3l.2 .6M18.6 112.3l9.9-5.7 .2 .2v.2l-10 5.8M18.6 105.2h.1M18.6 113.5h.1M18.6 100.9v16.5M18.6 117.7l-.1 .1"/>
<path d="M18.8 104.9v4.1l-.2 .4M18.8 116.4l9.9-5.8 .2 .2v.3l-10.1 5.8M28.1 102.8l.1-.8a.95 .95 0 0 1 1 1v4.1l-.3 .4-.5-.2M28.1 106.1v.7M28.1 103.3v.6M28.2 110.2l.1 .7M28.2 101.9v.1a.85 .85 0 0 1 1.2 .9M28.2 107.4v.5M28.4 102.6v-.1a.27 .27 0 0 1 .4 .1 .27 .27 0 0 1-.1 .4M28.4 106.7v-.1a.26 .26 0 0 1 .4 .2 .26 .26 0 0 1-.1 .3M28.5 102.5l.2 .1v.3l-9.9 5.8M28.5 102.5l-9.7 5.6"/>
<path d="M28.6 105.9h.1v-2.2l-.1-.1-9.8 5.7M28.6 110.7a.27 .27 0 0 1 .4 .1 .27 .27 0 0 1-.2 .3M28.7 105.8l-10.1 5.8M28.7 103.7l-10.1 5.8M28.9 107.7v2.3l-.2-.1M28.9 107.7l-.2-.1-9.9 5.8M28.9 101.5l-10.1 5.9M28.9 107.7l-10.1 5.9M28.9 109.8l-10.1 5.8M29.2 107.4l-.2 .1M29.3 106.4l.2 .6M29.4 107l-.2 .4"/>
<path d="M29.4 107.3h.1M29.4 111.5h-.2M29.5 102.8l-.2 .4M29.5 111.1l-.2 .3M29.5 107v4.1M38.8 100.3l.1 .3M39 104v.7M39 101.2v.5M39.2 100.5v-.1a.26 .26 0 0 1 .3 .1 .26 .26 0 0 1-.1 .4M39.2 100.4l.3 .2v.2M39.2 100.4l-9.8 5.8M39.3 104.5h.1a.26 .26 0 0 1 .3 .1 .26 .26 0 0 1-.1 .3"/>
<path d="M39.4 104.4l.3 .2v.3M39.5 104.5l-10 5.7M39.5 100.9l-10 5.7M39.6 101.5h-.1l-10 5.7M39.6 101.5v2.3l-.1-.1M39.6 101.5l-10.1 5.9M39.6 103.6l-10.1 5.8M39.7 104.9l-10.2 5.8M39.9 101l-.2 .4-.6-.3M39.9 101.2l-.1 .1M40.1 100.8l-.2 .4M40.1 100.2l.2 .6v4.1l-.4 .5"/>
<path d="M40.1 101.1h.1M45 101.8v-.3l-.3-.1-4.4 2.6M45 101.8l-4.7 2.7"/>
</g>
<!-- layer: TITLE BLOCK -->
<g fill="none" stroke="#000" stroke-width=".25">
<path d="M3.2 3.3h272.6v209.4h-272.6zM60.3 3.3v190.1h-57.1M3.2 42.9h57.1M16.3 40.8h30.9M2.7 84.4h57.2M16.1 82.3h31.2M3.2 133.9h57.1M3.2 138h57.1M3.2 129.7h57.1M3.2 125.6h57.1M8.7 123.4h46.1M28.4 129.7v63.7"/>
<path d="M29.5 139.1h2.4v2.4h-2.4zM3.1 150.7h57.1M29.4 147.5h2.3v2.3h-2.3zM29.5 143.3h2.3v2.4h-2.3zM29.5 156h2.3v2.4h-2.3zM29.5 151.9h2.4v2.3h-2.4zM3.2 167.9h57.1M29.3 164.4h2.3v2.4h-2.3zM29.4 160.2h2.3v2.4h-2.3zM29.4 177.3h2.3v2.4h-2.3zM29.5 173.2h2.3v2.3h-2.3zM29.5 169h2.4v2.3h-2.4z"/>
<path d="M3.2 195.8h167.8v16.9M29.3 181.5h2.3v2.4h-2.3zM29.3 189.9h2.3v2.3h-2.3zM29.4 185.7h2.3v2.3h-2.3zM29.6 195.8v16.9M71.1 200h-67.9h167.8M71.1 195.8v16.9M90.3 195.8v16.9M3.2 208.6h67.9M3.2 204.4h67.9M209.6 207h43.2M230.9 201.3v11.4"/>
<path d="M252.8 201.3v11.4M275.8 201.3h-66.2v11.4"/>
</g>
<text font-size="7.2" x="216.3" y="195.5">SECURITY GRILLES</text>
<g font-size="2.4">
<text x="16.3" y="40.3">STRAIGHT LATTICE SLAT DETAIL</text>
<text x="16.1" y="81.8">STAGGERED BRICK SLAT DETAIL</text>
<text x="9.2" y="123">STRAIGHT WITH POLYCARBONATE SLAT DETAIL</text>
<text x="26.1" y="128.4">OPTIONS</text>
<text x="7.5" y="132.7">OPENING WIDTH</text>
<text x="7.5" y="136.9">OPENING HEIGHT</text>
<text x="8.8" y="141.2">SLAT OPTIONS</text>
<text x="32.9" y="141.2">STRAIGHT</text>
<text x="32.7" y="149.5">POLYCARBONATE</text>
<text x="32.8" y="145.4">STAGGERED BRICK</text>
<text x="7.9" y="153.9">HOOD OPTIONS</text>
<text x="32.9" y="153.9">OFF</text>
<text x="32.8" y="158.1">ON (OCTAGON)</text>
<text x="32.6" y="166.5">HOOD SUPPORT</text>
<text x="32.7" y="162.3">ON (ROUND)</text>
<text x="7.9" y="171">GUIDE OPTIONS</text>
<text x="33" y="171">ANGLED E</text>
<text x="32.7" y="179.3">EXTRUDED E</text>
<text x="32.9" y="175.2">ANGLED Z</text>
<text x="32.6" y="183.5">EXTRUDED Z</text>
<text x="32.6" y="191.9">HIGH USAGE Z</text>
<text x="32.7" y="187.7">HIGH USAGE E</text>
<text x="8.4" y="198.9">COMPONENT</text>
<text x="11.4" y="202.8">CURTAIN</text>
<text x="30.2" y="202.9">GALVANIZED STEEL OR STAINLESS STEEL</text>
<text x="42.9" y="198.8">MATERIAL</text>
<text x="73.7" y="198.9">OPERATION</text>
<text x="91.7" y="198.9">NOTES:</text>
<text x="91.8" y="202.8">- ELECTRIC OPERATOR WITH AUTOMATIC EMERGENCY EGRESS; COMPLIANT</text>
<text x="210.4" y="203.6">DWG. NO.</text>
<text x="217.3" y="199.8">671 UPWARD COILING SECURITY GRILLES - FACE MOUNT</text>
<text x="231.4" y="203.4">DATE:</text>
<text x="12.2" y="207.3">GUIDES</text>
<text x="39.8" y="207.2">EXTRUDED ALUMINUM</text>
<text x="75.5" y="205.8">CRANK RH</text>
<text x="91.8" y="205.7">WITH IBC 1008.1.4.4 &amp; NFPA 101</text>
<text x="210.3" y="209.1">SHEET</text>
<text x="231.6" y="209">BY:</text>
<text x="9.8" y="211.5">BOTTOM BAR</text>
<text x="39.4" y="211.6">DOUBLE ANGLE STEEL</text>
</g>
<g font-size="2">
<text x="228.8" y="37.4">PROJECTION</text>
<text x="145.7" y="44.2">B</text>
<text x="261.3" y="44.7">1 1/2&quot;</text>
<text x="65.3" y="53.4">CHARGE WHEEL</text>
<text x="181.5" y="74.7">JAMB BEYOND</text>
<text x="80.6" y="81.4">5 1/2&quot;</text>
<text x="180.6" y="81.4">5 1/2&quot;</text>
<text x="243.4" y="93.3">OPENING</text>
<text x="244.2" y="95.7">HEIGHT</text>
<text x="255.1" y="93.8">HEIGHT</text>
<text x="255.7" y="91.4">TOTAL</text>
<text x="83.5" y="107">A</text>
<text x="181.7" y="107">A</text>
<text x="189.9" y="110.3">3/8&quot; EXPANSION BOLTS</text>
<text x="199" y="112.7">3'-0&quot; O.C. MAX</text>
<text x="201.8" y="115">EACH SIDE</text>
<text x="145.7" y="124.8">B</text>
<text x="128.3" y="131.7">ELEVATION</text>
<text x="222.9" y="131.4">SECTION B-B</text>
<text x="245.7" y="126.4">FINISHED FLOOR</text>
<text x="220.4" y="143.4">12&quot; X 14&quot;</text>
<text x="222.5" y="141">MIN.</text>
<text x="223.3" y="138.1">PROJECTION</text>
<text x="230.2" y="143.4">32&quot; X 34&quot;</text>
<text x="231.9" y="141">MAX.</text>
<text x="77.9" y="154.2">4 1/2&quot;</text>
<text x="125.1" y="161.6">OPENING WIDTH</text>
<text x="172.8" y="161.6">5&quot;</text>
<text x="127.5" y="168.4">SECTION A-A</text>
</g>
<g font-size="1.6">
<text x="46.7" y="54.6">2&quot; O.C.</text>
<text x="30.4" y="71.3">9&quot; O.C.</text>
<text x="48.3" y="93.3">2&quot;</text>
<text x="19.1" y="97.1">3&quot; O.C.</text>
<text x="33.4" y="110.3">12&quot; O.C.</text>
</g>
<g font-size="1.5">
<text x="44.6" y="14.5">2&quot; O.C.</text>
<text x="34.4" y="29.4">9&quot; O.C.</text>
</g>
</svg>
